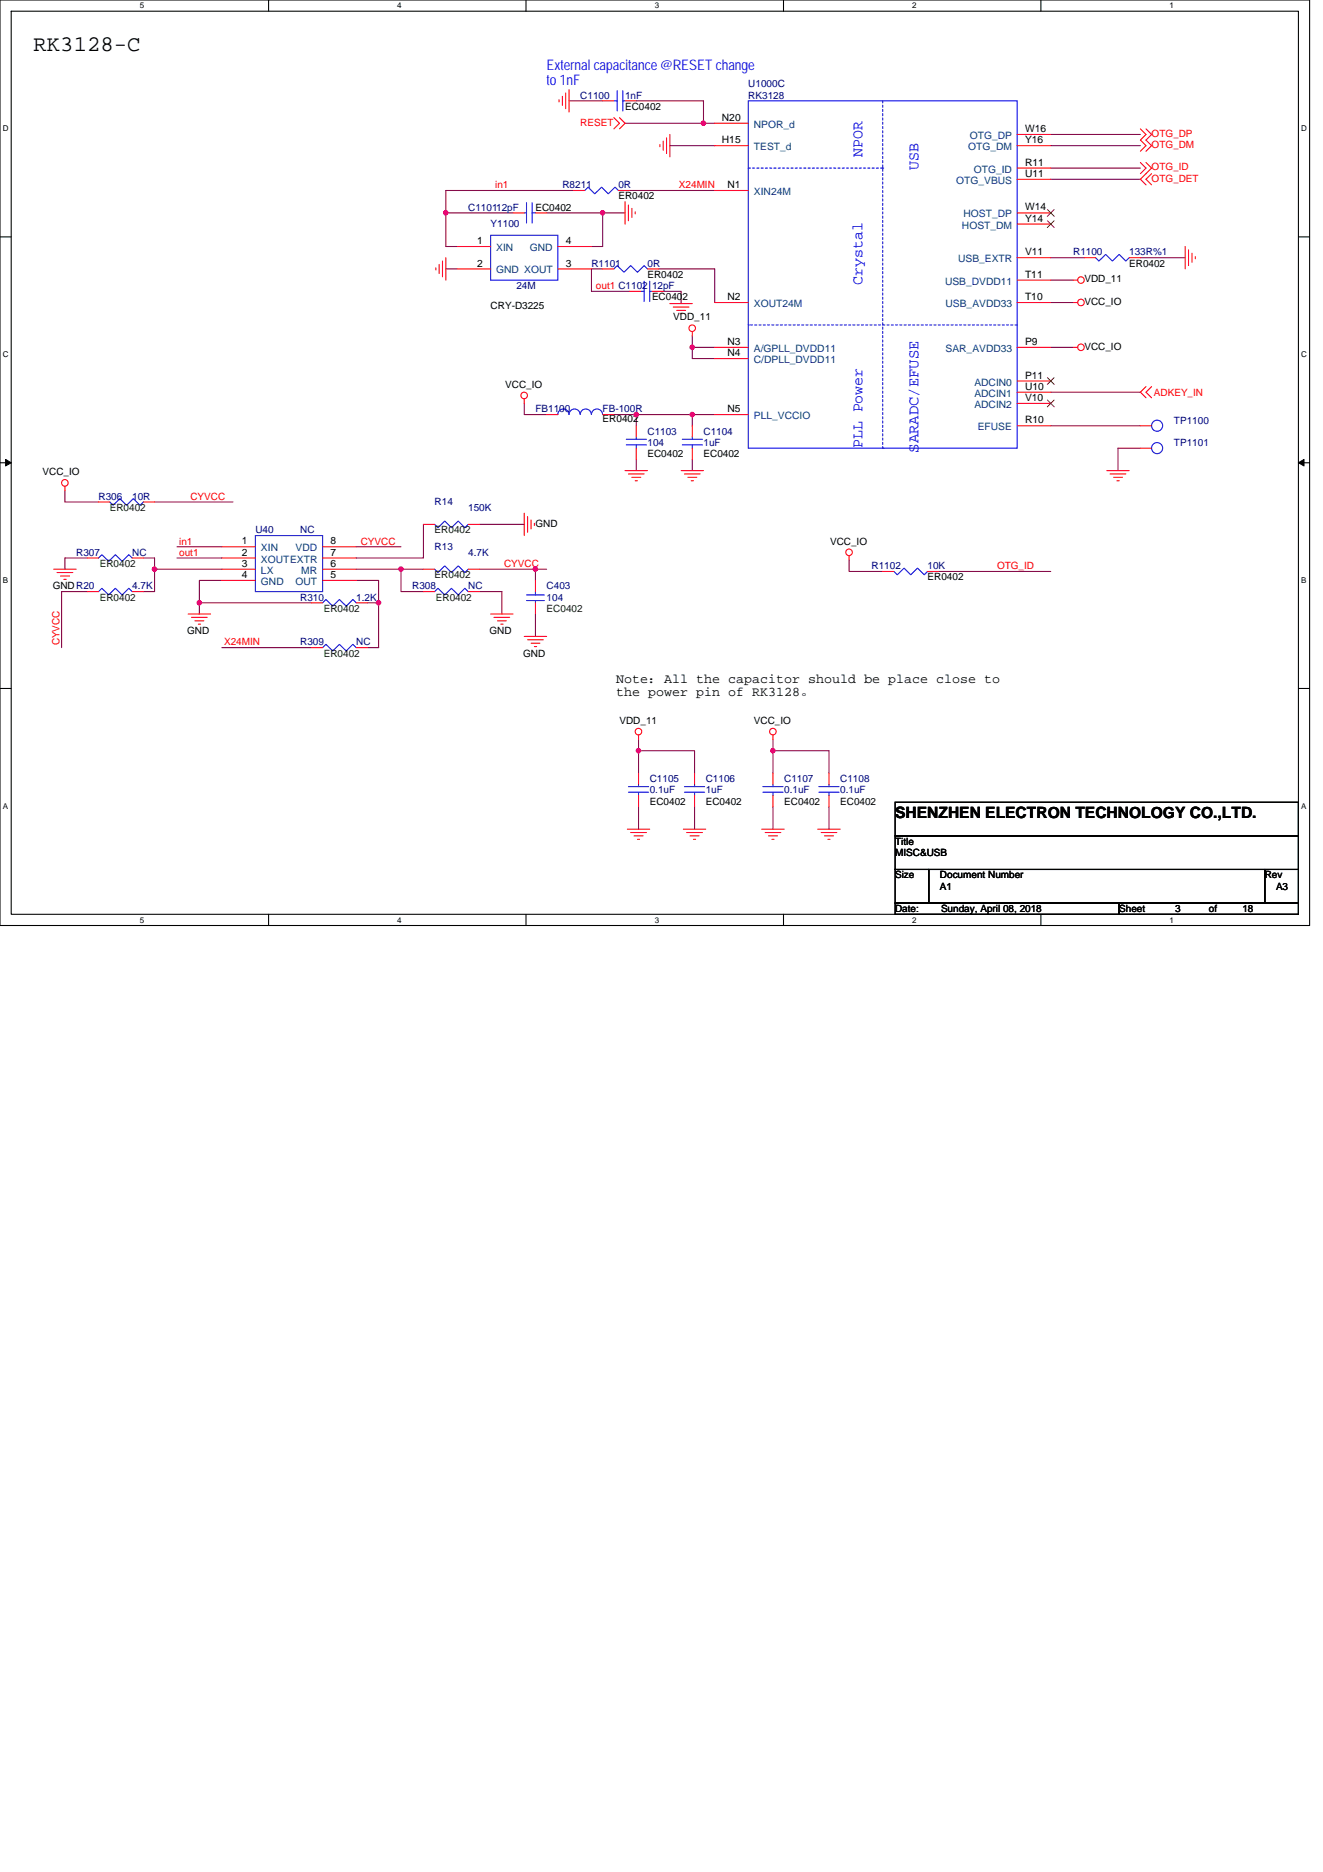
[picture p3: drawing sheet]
<svg xmlns="http://www.w3.org/2000/svg" width="210mm" height="297mm" viewBox="0 0 210 297" stroke-linecap="round" stroke-linejoin="round" font-family="sans-serif">
<path d="M0 0h207.9v146.9h-207.9zM1.8 1.8h204.3v143.3h-204.3z" fill="none" stroke="#000" stroke-width=".17"/>
<g fill="#fff">
<path d="M22.2 .2h.7v1.4h-.7z"/>
<path d="M22.2 145.3h.7v1.4h-.7z"/>
</g>
<path d="M42.6 0v1.8M42.6 145.1v1.8" fill="none" stroke="#000" stroke-width=".17"/>
<g fill="#fff">
<path d="M63.1 .2h.7v1.4h-.7z"/>
<path d="M63.1 145.3h.7v1.4h-.7z"/>
</g>
<path d="M83.5 0v1.8M83.5 145.1v1.8" fill="none" stroke="#000" stroke-width=".17"/>
<g fill="#fff">
<path d="M103.9 .2h.7v1.4h-.7z"/>
<path d="M103.9 145.3h.7v1.4h-.7z"/>
</g>
<path d="M124.4 0v1.8M124.4 145.1v1.8" fill="none" stroke="#000" stroke-width=".17"/>
<g fill="#fff">
<path d="M144.8 .2h.7v1.4h-.7z"/>
<path d="M144.8 145.3h.7v1.4h-.7z"/>
</g>
<path d="M165.2 0v1.8M165.2 145.1v1.8" fill="none" stroke="#000" stroke-width=".17"/>
<g fill="#fff">
<path d="M185.6 .2h.7v1.4h-.7z"/>
<path d="M185.6 145.3h.7v1.4h-.7z"/>
<path d="M.4 19.7h1v1.4h-1z"/>
<path d="M206.5 19.7h.9v1.4h-.9z"/>
<path d="M.4 55.5h1v1.4h-1z"/>
<path d="M206.5 55.5h.9v1.4h-.9z"/>
</g>
<path d="M0 37.6h1.8M206.1 37.6h1.8" fill="none" stroke="#000" stroke-width=".17"/>
<g fill="#fff">
<path d="M.4 91.3h.9v1.5h-.9z"/>
<path d="M206.5 91.3h.9v1.5h-.9z"/>
</g>
<path d="M0 73.4h1.8M206.1 73.4h1.8" fill="none" stroke="#000" stroke-width=".17"/>
<path d="M.9 72.9l.9 .5-.9 .5zM206.1 73.4l.9-.5v1z" fill="#000" stroke="#000" stroke-width=".16"/>
<g fill="#fff">
<path d="M.4 127.1h.9v1.5h-.9z"/>
<path d="M206.5 127.1h.9v1.5h-.9z"/>
</g>
<path d="M0 109.2h1.8M206.1 109.2h1.8M142.1 127.3h64v5.3h-64zM142.1 132.6h64v5.4h-64zM142.1 138h5.3v5.3h-5.3zM147.4 138h53.3v5.3h-53.3zM200.7 138h5.4v5.3h-5.4zM142.1 143.3h35.5v1.8h-35.5zM177.6 143.3h28.5v1.8h-28.5z" fill="none" stroke="#000" stroke-width=".17"/>
<g fill="none" stroke="#800040" stroke-width=".17">
<path d="M90.3 16h5.4M99.2 19.6h12.5M101 16h10.7v3.6M111.7 19.6h1.7M70.8 33.8v5.3h1.7M70.8 33.8h10.6M86.8 33.8h8.9M91 30.2h-20.2v3.6M95.7 33.8h3.5M95.7 33.8v5.3h-1.8M99.9 30.2h13.5M106.3 23.1h7.1"/>
<path d="M166.8 21.3h14.2M166.8 23.1h14.2M166.8 26.7h14.2M166.8 28.4h14.2M70.8 42.7h1.7M95.7 42.7h-1.8v3.5h6M104.5 42.7h8.9v5.3M105.3 46.2h2.8v2M109.9 55.1h3.5M109.9 53.3v1.8M109.9 55.1v1.8h3.5M166.8 44.4h3.5"/>
<path d="M166.8 48h3.5M166.8 55.1h3.5M166.8 40.9h5.3M181 40.9h7.1M10.3 77.9v1.8h5.3M24.5 79.7h12.5M83.2 64v1.8h3.6M97.4 65.8h3.6v1.8M101 72.9v1.8M101 65.8h8.9v1.8M109.9 65.8h3.5M109.9 72.9v1.8"/>
<path d="M166.8 62.2h14.2M166.8 67.6h14.2M181 71.1h-3.6v3.6M13.9 93.9h-4.1v8.9M13.9 88.5h-3.6v1.8M22.8 88.5h1.7v1.8h10.7M24.5 90.3v3.6h-1.7M28.1 86.8h7.1M28.1 88.5h7.1M31.6 95.7v1.7M31.6 95.7h17.8M35.2 92.1h-3.6v3.6"/>
<path d="M56.5 90.3h7.1M56.5 92.1h3.6v3.6M56.5 86.8h7.1M58.3 95.7h1.8M60.1 95.7v7.1h-1.8M63.6 90.3h3.6M63.6 90.3v3.6h3.6M67.2 83.2v5.3h-10.7M76.1 90.3h8.9M76.1 83.2h7.1M76.1 93.9h3.6v3.5M85 97.4v3.6"/>
<path d="M86.8 90.3h-1.8v1.8M134.8 88.9v1.8h5.3M149 90.7h17.8M35.2 102.8h14.2M101.3 119.1v3.6M101.3 119.1h8.9v3.6M101.3 117.3v1.8M122.7 119.1h8.9v3.6M122.7 117.3v5.4M101.3 128v3.6M110.2 128v3.6M122.7 128v3.6"/>
<path d="M131.6 128v3.6"/>
</g>
<g fill="#f0f" stroke="#f0f" stroke-width=".17">
<circle cx="111.6" cy="19.5" r=".35"/>
<circle cx="70.7" cy="33.8" r=".35"/>
<circle cx="95.6" cy="33.8" r=".35"/>
<circle cx="109.9" cy="55.1" r=".35"/>
<circle cx="122.7" cy="119.1" r=".35"/>
<circle cx="101.3" cy="119.1" r=".35"/>
<circle cx="109.9" cy="65.8" r=".35"/>
<circle cx="101" cy="65.8" r=".35"/>
<circle cx="31.6" cy="95.6" r=".35"/>
<circle cx="24.5" cy="90.3" r=".35"/>
<circle cx="85" cy="90.3" r=".35"/>
<circle cx="60.1" cy="95.6" r=".35"/>
<circle cx="63.6" cy="90.3" r=".35"/>
</g>
<g fill="none" stroke="#f00" stroke-width=".17">
<path d="M88.7 15.8v.4M89.3 15.3v1.4M89.8 14.8v2.5M90.3 14.2v3.6M95.7 16h1.7M97.4 18.7l.9 .9-.9 .8M98.3 18.7l.9 .9-.9 .8M99.2 16h1.8M113.4 19.6h5.4M72.5 39.1h5.4M81.4 33.8h1.8M85 33.8h1.8"/>
<path d="M88.5 39.1h5.4M91 30.2h1.8M98.1 30.2h1.8M99.2 32v3.6M99.7 32.5v2.5M100.3 33.1v1.4M100.8 33.6v.4M104.7 22.9v.4M105.3 22.4v1.4M105.8 21.9v2.5M106.3 21.3v3.6M113.4 30.2h5.4"/>
<path d="M113.4 23.1h5.4M161.4 35.6h5.4M161.4 33.8h5.4M161.4 26.7h5.4M161.4 28.4h5.4M161.4 21.3h5.4M161.4 23.1h5.4M181 20.4l.9 .9-.9 .9 .9 .9-.9 .9M181 25.8l.9 .9-.9 .9M181.9 20.4l.9 .9-.9 .9 .9 .9-.9 .9M181.9 25.8l.9 .9-1.8 1.7 .9 .9M182.8 27.6l-.9 .8 .9 .9"/>
<path d="M188.1 39.1v3.6M188.6 39.6v2.5M69.2 42.5v.3M69.7 42v1.4M70.2 41.4v2.5M70.8 40.9v3.5M72.5 42.7h5.4M88.5 42.7h5.4M95.7 42.7h1.7M99.9 46.2h1.8M102.8 42.7h1.7M103.5 46.2h1.8"/>
<path d="M106.3 48.2h3.6M106.8 48.7h2.5M107.4 49.3h1.4M107.9 49.8h.4M109.9 52.6v.7M113.4 48h5.4M113.4 56.9h5.4M113.4 55.1h5.4M161.4 55.1h5.4M161.4 48h5.4M161.4 44.4h5.4M161.4 40.9h5.4"/>
<path d="M170.3 44.4h.7M170.3 48h.7M170.3 55.1h.7M172.1 40.9h1.8M179.2 40.9h1.8M189.2 40.2v1.4M189.7 40.7v.4M10.3 77.2v.7M15.6 79.7h1.8M22.8 79.7h1.7M83.2 63.3v.7M86.8 65.8h1.7"/>
<path d="M95.7 65.8h1.7M99.2 74.7h3.6M99.7 75.2h2.5M100.3 75.7h1.4M100.8 76.3h.4M101 67.6v1.7M101 71.1v1.8M108.1 74.7h3.6M108.6 75.2h2.5M109.2 75.7h1.4M109.7 76.3h.4M109.9 67.6v1.7"/>
<path d="M109.9 71.1v1.8M113.4 65.8h5.4M161.4 67.6h5.4M161.4 64h5.4M161.4 62.2h5.4M161.4 60.5h5.4M175.7 74.7h3.5M176.2 75.2h2.5M176.7 75.7h1.5M177.3 76.3h.3M181 71.1h1.8M181 67.6h1.8"/>
<path d="M181.9 61.3l-.9 .9 .9 .9M182.8 61.3l-.9 .9 .9 .9M8.5 90.3h3.6M9.1 90.8h2.5M9.6 91.4h1.4M10.1 91.9h.4M13.9 88.5h1.7M13.9 93.9h1.7M21 88.5h1.8M21 93.9h1.8M29.9 97.4h3.5M30.4 98h2.5"/>
<path d="M30.9 98.5h1.5M31.5 99h.3M35.2 86.8h5.3M35.2 90.3h5.3M35.2 88.5h5.3M35.2 92.1h5.3M49.4 95.7h1.8M51.2 86.8h5.3M51.2 92.1h5.3M51.2 90.3h5.3M51.2 88.5h5.3M56.5 95.7h1.8"/>
<path d="M67.2 93.9h1.8M67.2 90.3h1.8M67.2 83.2h1.8M74.3 93.9h1.8M74.3 90.3h1.8M74.3 83.2h1.8M77.9 97.4h3.5M78.4 98h2.5M79 98.5h1.4M79.5 99h.3M83.2 81.4v3.6M83.7 82v2.5"/>
<path d="M84.3 82.5v1.4M84.8 83v.4M85 95.7v1.7M85 92.1v1.8M134.8 88.2v.7M140.1 90.7h1.8M147.2 90.7h1.8M49.4 102.8h1.8M56.5 102.8h1.8M83.2 101h3.6M83.7 101.5h2.5M84.3 102.1h1.4"/>
<path d="M84.8 102.6h.4M101.3 116.6v.7M122.7 116.6v.7M99.6 131.6h3.5M100.1 132.1h2.5M100.6 132.6h1.5M101.2 133.2h.3M101.3 122.7v1.8M101.3 126.2v1.8M108.5 131.6h3.5M109 132.1h2.5M109.5 132.6h1.5"/>
<path d="M110.1 133.2h.3M110.2 122.7v1.8M110.2 126.2v1.8M120.9 131.6h3.6M121.4 132.1h2.5M122 132.6h1.4M122.5 133.2h.4M122.7 122.7v1.8M122.7 126.2v1.8M129.8 131.6h3.5M130.3 132.1h2.5M130.9 132.6h1.4"/>
<path d="M131.4 133.2h.3M131.6 122.7v1.8M131.6 126.2v1.8"/>
<circle cx="109.9" cy="52.1" r=".52"/>
<circle cx="171.6" cy="48" r=".52"/>
<circle cx="171.6" cy="55.1" r=".52"/>
<circle cx="171.6" cy="44.4" r=".52"/>
<circle cx="10.3" cy="76.6" r=".53"/>
<circle cx="83.2" cy="62.7" r=".52"/>
<circle cx="134.8" cy="87.6" r=".52"/>
<circle cx="101.3" cy="116.1" r=".52"/>
<circle cx="122.7" cy="116.1" r=".52"/>
</g>
<g fill="none" stroke="#00f" stroke-width=".17">
<path d="M97.4 16h.6M98 14.4v3.2M98.8 14.4v3.2M98.8 16h.4M118.8 16h42.6v55.1h-42.6zM77.9 37.3h10.6v7.1h-10.6zM83.2 33.8h.4M83.6 32.2v3.2M84.5 32.2v3.2M84.5 33.8h.5M92.8 30.2l.5-.5 1.1 1.1 1.1-1.1 1 1.1 1.1-1.1 .5 .5M92.8 30.2h.1"/>
<path d="M98.1 30.2h.1M97.4 42.7l.6-.6 1 1.1 1.1-1.1 1.1 1.1 1-1.1 .6 .6M97.4 42.7h.1M101.7 46.2h.5M102.2 44.6v3.2M102.8 42.7h.1M103.1 44.6v3.2M103.1 46.2h.4M173.9 40.9l.5 .5 1.1-1 1.1 1 1-1 1.1 1 .5-.5M173.9 40.9h.1M179.2 40.9h.1M17.4 79.7l.5 .5 1.1-1.1 1.1 1.1 1.1-1.1 1 1.1 .6-.5"/>
<path d="M88.5 65.8a.89 .89 0 0 1 .9-.9 .89 .89 0 0 1 .9 .9 .88 .88 0 0 1 .9-.9 .88 .88 0 0 1 .9 .9 .89 .89 0 0 1 .9-.9 .89 .89 0 0 1 .9 .9M93.9 65.8a.88 .88 0 0 1 .9-.9 .88 .88 0 0 1 .8 .9M99.4 70.6h3.2M99.4 69.7h3.2M101 69.3v.4M101 70.6v.5M108.3 70.6h3.2M108.3 69.7h3.2M109.9 69.3v.4M109.9 70.6v.5M15.6 88.5l.6-.5 1.1 1.1 1-1.1 1.1 1.1 1-1.1 .6 .5M15.6 93.9l.6-.6 1.1 1.1 1-1.1 1.1 1.1 1-1.1 .6 .6"/>
<path d="M40.5 85h10.7v8.9h-10.7zM51.2 95.7l.5-.6 1.1 1.1 1.1-1.1 1 1.1 1.1-1.1 .5 .6M69 93.9l.5-.6 1.1 1.1 1-1.1 1.1 1.1 1.1-1.1 .5 .6M69 90.3l.5 .5 1.1-1 1 1 1.1-1 1.1 1 .5-.5M69 83.2l.5 .5 1.1-1 1 1 1.1-1 1.1 1 .5-.5M83.6 94.4h2.8M83.6 95.3h2.8M85 95.3v.4M85 93.9v.5M141.9 90.7l.5 .5 1.1-1.1 1 1.1 1.1-1.1 1.1 1.1 .5-.5M141.9 90.7h.1M147.2 90.7h.1"/>
<path d="M51.2 102.8l.5-.6 1.1 1.1 1.1-1.1 1 1.1 1.1-1.1 .5 .6M99.7 125.7h3.3M99.7 124.8h3.3M101.3 124.5v.3M101.3 125.7v.5M108.6 125.7h3.2M108.6 124.8h3.2M110.2 124.5v.3M110.2 125.7v.5M121.1 125.7h3.2M121.1 124.8h3.2M122.7 124.5v.3"/>
<path d="M122.7 125.7v.5M130 125.7h3.2M130 124.8h3.2M131.6 124.5v.3M131.6 125.7v.5"/>
<circle cx="183.7" cy="67.6" r=".88"/>
<circle cx="183.7" cy="71.1" r=".88"/>
</g>
<path d="M140.1 16v55.1M118.8 26.7h21.3M140.1 26.7h.1M118.8 51.6h.1M161.4 51.6h-42.6M140.1 71.1h.1" fill="none" stroke="#00f" stroke-width=".17" stroke-dasharray=".3 .3"/>
<path d="M166.2 35l1.1 1.1M166.2 33.3l1.1 1M167.3 35l-1.1 1.1M167.3 33.3l-1.1 1M166.2 59.9l1.1 1.1M167.3 59.9l-1.1 1.1M166.2 63.5l1.1 1.1M167.3 63.5l-1.1 1.1" fill="none" stroke="#804000" stroke-width=".16"/>
<text font-size="3.5" x="5.3" y="8.1">RK3128-C</text>
<g font-size="2.5" fill="#00f">
<text x="136.9" y="24.9" transform="rotate(-90 136.9 24.9)">NPOR</text>
<text x="145.8" y="27" transform="rotate(-90 145.8 27)">USB</text>
<text x="136.9" y="45.2" transform="rotate(-90 136.9 45.2)">Crystal</text>
<text x="136.9" y="71.1" transform="rotate(-90 136.9 71.1)">PLL Power</text>
<text x="145.8" y="71.8" transform="rotate(-90 145.8 71.8)">SARADC/EFUSE</text>
</g>
<text font-size="2.5" x="142.1" y="129.8">SHENZHEN ELECTRON TECHNOLOGY CO.,LTD.</text>
<g font-size="2.3" fill="#00f">
<text x="86.8" y="11.1">External capacitance @RESET change</text>
<text x="86.8" y="13.4">to 1nF</text>
</g>
<g font-size="2.1">
<text x="97.8" y="110.5">the power pin of RK3128。</text>
<text x="97.8" y="108.4">Note：All the capacitor should be place close to</text>
</g>
<g font-size="1.6" fill="#000080">
<text x="92.1" y="15.6">C1100</text>
<text x="99.2" y="15.6">1nF</text>
<text x="118.8" y="13.9">U1000C</text>
<text x="118.8" y="15.6">RK3128</text>
<text x="89.3" y="29.9">R8211</text>
<text x="98.1" y="29.9">0R</text>
<text x="74.3" y="33.4">C110112pF</text>
<text x="77.9" y="36.1">Y1100</text>
<text x="170.3" y="40.5">R1100</text>
<text x="179.2" y="40.5">133R%1</text>
<text x="82" y="45.9">24M</text>
<text x="93.9" y="42.3">R1101</text>
<text x="102.8" y="42.3">0R</text>
<text x="85" y="65.4">FB1100</text>
<text x="95.7" y="65.4">FB-100R</text>
<text x="102.8" y="69">C1103</text>
<text x="102.8" y="70.8">104</text>
<text x="111.7" y="69">C1104</text>
<text x="111.7" y="70.8">1uF</text>
<text x="186.3" y="70.8">TP1101</text>
<text x="186.3" y="67.2">TP1100</text>
<text x="15.6" y="79.3">R306</text>
<text x="21" y="79.3">10R</text>
<text x="69" y="80.2">R14</text>
<text x="74.3" y="81.1">150K</text>
<text x="12.1" y="88.2">R307</text>
<text x="21" y="88.2">NC</text>
<text x="40.5" y="84.6">U40</text>
<text x="47.6" y="84.6">NC</text>
<text x="69" y="87.3">R13</text>
<text x="74.3" y="88.2">4.7K</text>
<text x="21" y="93.5">4.7K</text>
<text x="47.6" y="95.3">R310</text>
<text x="56.5" y="95.3">1.2K</text>
<text x="65.4" y="93.5">R308</text>
<text x="74.3" y="93.5">NC</text>
<text x="86.8" y="93.5">C403</text>
<text x="86.8" y="95.3">104</text>
<text x="138.3" y="90.3">R1102</text>
<text x="147.2" y="90.3">10K</text>
<text x="47.6" y="102.4">R309</text>
<text x="56.5" y="102.4">NC</text>
<text x="103.1" y="124.1">C1105</text>
<text x="103.1" y="125.9">0.1uF</text>
<text x="112" y="124.1">C1106</text>
<text x="112" y="125.9">1uF</text>
<text x="124.5" y="124.1">C1107</text>
<text x="124.5" y="125.9">0.1uF</text>
<text x="133.3" y="124.1">C1108</text>
<text x="133.3" y="125.9">0.1uF</text>
</g>
<g font-size="1.6">
<text x="99.2" y="17.4">EC0402</text>
<text x="114.6" y="19.2">N20</text>
<text x="114.6" y="22.7">H15</text>
<text x="162.7" y="21">W16</text>
<text x="162.7" y="22.7">Y16</text>
<text x="115.5" y="29.8">N1</text>
<text x="162.7" y="26.3">R11</text>
<text x="162.7" y="28.1">U11</text>
<text x="85" y="33.4">EC0402</text>
<text x="98.1" y="31.6">ER0402</text>
<text x="162.7" y="35.2">Y14</text>
<text x="162.7" y="33.4">W14</text>
<text x="75.7" y="38.7">1</text>
<text x="89.8" y="38.7">4</text>
<text x="162.7" y="40.5">V11</text>
<text x="75.7" y="42.3">2</text>
<text x="89.8" y="42.3">3</text>
<text x="102.8" y="44.1">ER0402</text>
<text x="103.5" y="47.6">EC0402</text>
<text x="115.5" y="47.6">N2</text>
<text x="162.7" y="44.1">T11</text>
<text x="162.7" y="47.6">T10</text>
<text x="172.1" y="44.8">VDD_11</text>
<text x="179.2" y="42.3">ER0402</text>
<text x="77.9" y="49.1">CRY-D3225</text>
<text x="106.8" y="50.8">VDD_11</text>
<text x="172.1" y="48.4">VCC_IO</text>
<text x="115.5" y="56.5">N4</text>
<text x="115.5" y="54.7">N3</text>
<text x="162.7" y="54.7">P9</text>
<text x="172.1" y="55.5">VCC_IO</text>
<text x="80.2" y="61.5">VCC_IO</text>
<text x="115.5" y="65.4">N5</text>
<text x="162.7" y="63.6">V10</text>
<text x="162.7" y="61.8">U10</text>
<text x="162.7" y="60.1">P11</text>
<text x="95.7" y="67">ER0402</text>
<text x="162.7" y="67.2">R10</text>
<text x="6.8" y="75.4">VCC_IO</text>
<text x="102.8" y="72.5">EC0402</text>
<text x="111.7" y="72.5">EC0402</text>
<text x="85" y="83.6">GND</text>
<text x="38.4" y="86.4">1</text>
<text x="38.4" y="89.9">3</text>
<text x="38.4" y="88.2">2</text>
<text x="52.5" y="89.9">6</text>
<text x="52.5" y="88.2">7</text>
<text x="52.5" y="86.4">8</text>
<text x="131.7" y="86.4">VCC_IO</text>
<text x="8.4" y="93.5">GNDR20</text>
<text x="38.4" y="91.7">4</text>
<text x="52.5" y="91.7">5</text>
<text x="147.2" y="92.1">ER0402</text>
<text x="29.7" y="100.6">GND</text>
<text x="77.7" y="100.6">GND</text>
<text x="83" y="104.2">GND</text>
<text x="98.3" y="114.9">VDD_11</text>
<text x="119.7" y="114.9">VCC_IO</text>
<text x="103.1" y="127.7">EC0402</text>
<text x="112" y="127.7">EC0402</text>
<text x="124.5" y="127.7">EC0402</text>
<text x="133.3" y="127.7">EC0402</text>
<text x="142.1" y="135.8">MISC&amp;USB</text>
<text x="142.1" y="134">Title</text>
<text x="142.1" y="139.4">Size</text>
<text x="149.2" y="139.4">Document Number</text>
<text x="149.2" y="141.2">A1</text>
<text x="200.7" y="139.4">Rev</text>
<text x="202.5" y="141.2">A3</text>
<text x="142.1" y="144.7">Date:</text>
<text x="149.4" y="144.7">Sunday, April 08, 2018</text>
<text x="177.6" y="144.7">Sheet</text>
<text x="186.5" y="144.7">3</text>
<text x="191.9" y="144.7">of</text>
<text x="197.2" y="144.7">18</text>
</g>
<g font-size="1.6" fill="#f00">
<text x="92.1" y="19.9">RESET</text>
<text x="182.8" y="21.7">OTG_DP</text>
<text x="182.8" y="23.5">OTG_DM</text>
<text x="78.6" y="29.9">in1</text>
<text x="107.8" y="29.9">X24MIN</text>
<text x="182.8" y="27">OTG_ID</text>
<text x="182.8" y="28.8">OTG_DET</text>
<text x="94.6" y="45.9">out1 C1102 12pF</text>
<text x="183.1" y="62.8">ADKEY_IN</text>
<text x="30.2" y="79.3">CYVCC</text>
<text x="28.4" y="86.4">in1</text>
<text x="28.4" y="88.2">out1</text>
<text x="57.3" y="86.4">CYVCC</text>
<text x="80" y="90">CYVCC</text>
<text x="158.2" y="90.3">OTG_ID</text>
<text x="9.4" y="102.4" transform="rotate(-90 9.4 102.4)">CYVCC</text>
<text x="35.6" y="102.4">X24MIN</text>
</g>
<g font-size="1.6" fill="#004080">
<text x="119.7" y="20.3">NPOR_d</text>
<text x="119.7" y="23.8">TEST_d</text>
<text x="153.7" y="23.8">OTG_DM</text>
<text x="153.9" y="22.1">OTG_DP</text>
<text x="151.8" y="29.2">OTG_VBUS</text>
<text x="154.6" y="27.4">OTG_ID</text>
<text x="119.7" y="30.9">XIN24M</text>
<text x="152.9" y="34.5">HOST_DP</text>
<text x="78.8" y="39.8">XIN</text>
<text x="84.1" y="39.8">GND</text>
<text x="152.1" y="41.6">USB_EXTR</text>
<text x="152.7" y="36.3">HOST_DM</text>
<text x="78.8" y="43.4">GND XOUT</text>
<text x="150" y="45.2">USB_DVDD11</text>
<text x="119.7" y="48.7">XOUT24M</text>
<text x="150.1" y="48.7">USB_AVDD33</text>
<text x="119.7" y="57.6">C/DPLL_DVDD11</text>
<text x="119.7" y="55.8">A/GPLL_DVDD11</text>
<text x="150.1" y="55.8">SAR_AVDD33</text>
<text x="154.6" y="64.7">ADCIN2</text>
<text x="154.6" y="62.9">ADCIN1</text>
<text x="154.6" y="61.2">ADCIN0</text>
<text x="119.7" y="66.5">PLL_VCCIO</text>
<text x="155.2" y="68.3">EFUSE</text>
<text x="41.4" y="87.5">XIN</text>
<text x="41.4" y="89.3">XOUTEXTR</text>
<text x="46.9" y="87.5">VDD</text>
<text x="41.4" y="91">LX</text>
<text x="41.4" y="92.8">GND</text>
<text x="46.9" y="92.8">OUT</text>
<text x="47.8" y="91">MR</text>
</g>
<g font-size="1.6" fill="#004000">
<text x="17.4" y="81.1">ER0402</text>
<text x="15.8" y="90">ER0402</text>
<text x="69" y="84.6">ER0402</text>
<text x="15.8" y="95.3">ER0402</text>
<text x="69" y="91.7">ER0402</text>
<text x="69.2" y="95.3">ER0402</text>
<text x="51.4" y="97.1">ER0402</text>
<text x="86.8" y="97.1">EC0402</text>
<text x="51.4" y="104.2">ER0402</text>
</g>
<g font-size="1.3">
<text x="22.2" y="1.3">5</text>
<text x="63.1" y="1.3">4</text>
<text x="103.9" y="1.3">3</text>
<text x="144.8" y="1.3">2</text>
<text x="185.6" y="1.3">1</text>
<text x=".4" y="20.8">D</text>
<text x="206.5" y="20.8">D</text>
<text x=".4" y="56.6">C</text>
<text x="206.5" y="56.6">C</text>
<text x=".4" y="92.5">B</text>
<text x="206.5" y="92.5">B</text>
<text x=".4" y="128.3">A</text>
<text x="206.5" y="128.3">A</text>
<text x="22.2" y="146.4">5</text>
<text x="63.1" y="146.4">4</text>
<text x="103.9" y="146.4">3</text>
<text x="144.8" y="146.4">2</text>
<text x="185.6" y="146.4">1</text>
</g>
</svg>
